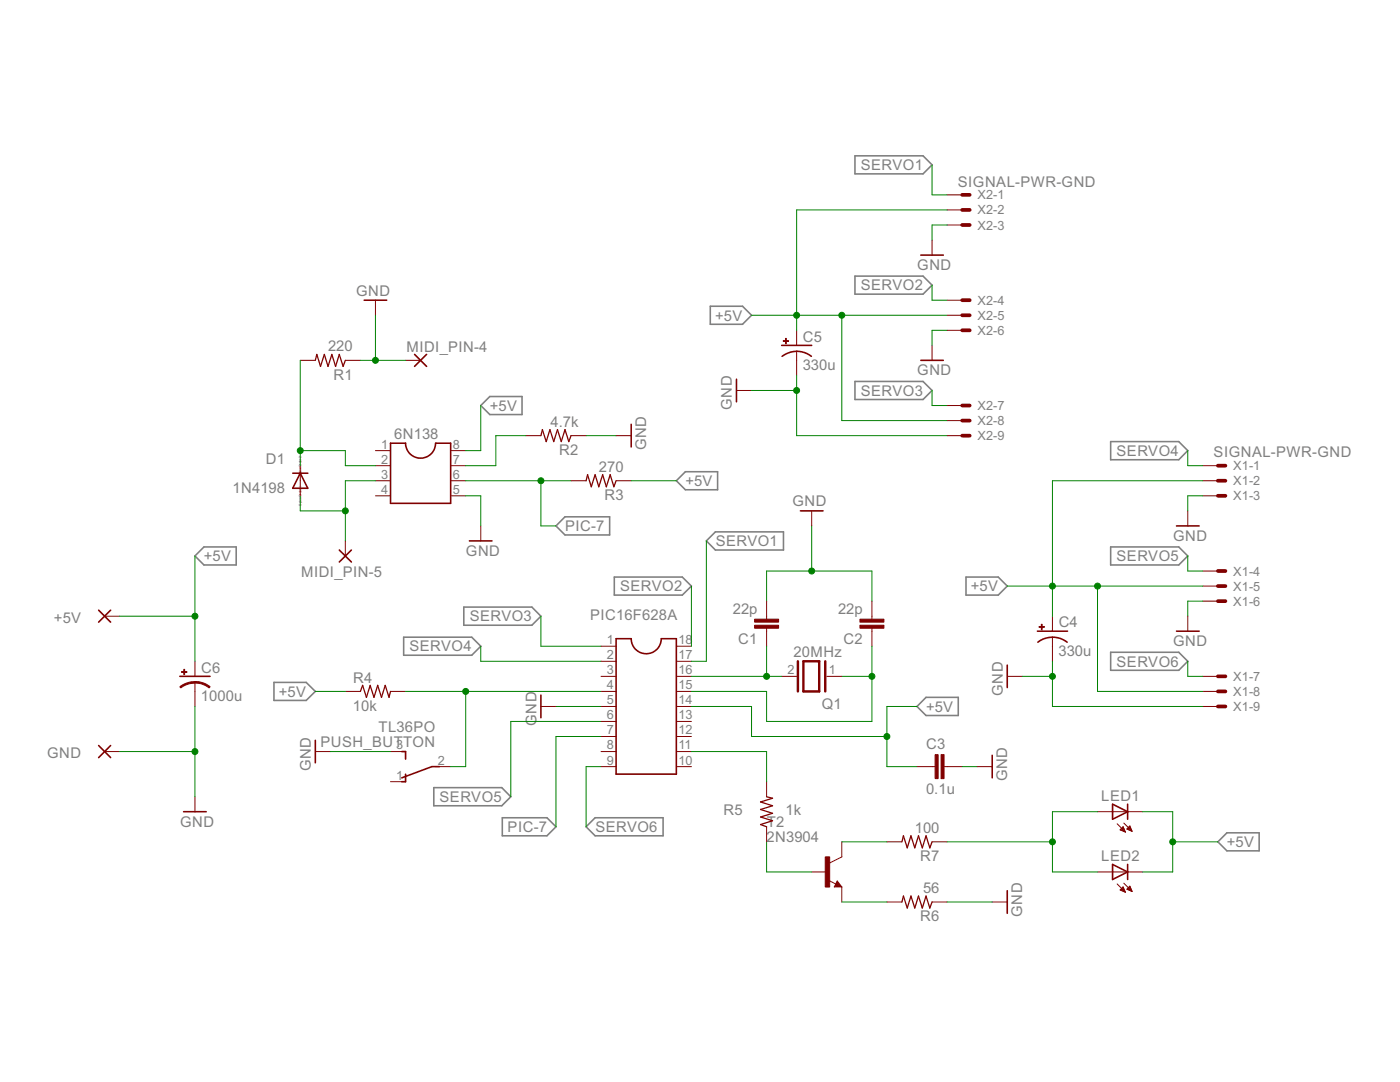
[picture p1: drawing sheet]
<svg xmlns="http://www.w3.org/2000/svg" width="279mm" height="216mm" viewBox="0 0 279 216" stroke-linecap="round" stroke-linejoin="round" font-family="sans-serif">
<g fill="none" stroke="#808080" stroke-width=".32">
<path d="M170.6 31.1h13.6l1.8 1.8-1.8 1.8h-13.6zM170.6 55.1h13.6l1.8 1.8-1.8 1.8h-13.6zM141.8 61.1h6.4l1.8 1.8-1.8 1.8h-6.4zM170.6 76.1h13.6l1.8 1.8-1.8 1.8h-13.6zM95.9 80.9l1.8-1.8h6.5v3.6h-6.5zM135 95.9l1.8-1.8h6.4v3.6h-6.4zM221.7 88.1h13.5l1.8 1.8-1.8 1.8h-13.5zM38.9 110.9l1.8-1.8h6.4v3.6h-6.4zM112.8 103.1h8.9v3.6h-8.9l-1.8-1.8zM122.6 115.1h13.6l1.8 1.8-1.8 1.8h-13.6zM141 107.9l1.8-1.8h13.6v3.6h-13.6zM192.8 115.1h6.4l1.8 1.8-1.8 1.8h-6.4z"/>
<path d="M221.7 109.1h13.5l1.8 1.8-1.8 1.8h-13.5zM54.7 136.2h6.4l1.8 1.8-1.8 1.8h-6.4zM80.6 127.1h13.5l1.8 1.8-1.8 1.8h-13.5zM92.6 121.1h13.6l1.7 1.9-1.7 1.8h-13.6zM184.8 139.1h6.4v3.7h-6.4l-1.8-1.8zM221.7 130.2h13.5l1.8 1.8-1.8 1.8h-13.5zM86.6 157.2h13.5l1.8 1.8-1.8 1.8h-13.5zM100.2 163.2h9l1.8 1.8-1.8 1.8h-9zM117 165l1.8-1.8h13.5v3.6h-13.5zM243.1 168l1.8-1.8h6.4v3.6h-6.4z"/>
</g>
<g fill="none" stroke="#800000" stroke-width=".32">
<path d="M72.7 59.9h4.5M183.8 50.9h4.5M82.7 70.7l2.4 2.4M85.1 70.7l-2.4 2.4M147 75.7v4.5M156 68.9h6M156.1 71.1a4.7 4.7 0 0 1 5.8 0M183.8 71.9h4.5M58.4 94.4h3M59.9 94.4l1.5 3h-3zM77.9 88.4h3a3 3 0 0 0 3 3 3 3 0 0 0 3-3h3v12h-12zM126 84.7v4.5"/>
<path d="M67.7 109.7l2.4 2.4M70.1 109.7l-2.4 2.4M93.7 107.9h4.5M159.7 101.9h4.6M234.8 104.9h4.5M19.7 121.8l2.4 2.3M22.1 121.8l-2.4 2.3M35.9 135h6M107.9 138.7v4.5M123 127.4h3a3 3 0 0 0 3 3.1 3 3 0 0 0 3-3.1h3v27.1h-12zM201 132.7v4.5M207 125.9h6"/>
<path d="M207.1 128.1a4.7 4.7 0 0 1 5.9 0M234.8 125.9h4.5M19.7 148.8l2.4 2.4M22.1 148.8l-2.4 2.4M62.9 147.7v4.5M80.2 150h.7v1.5M80.9 154.5v1.5h-.7M87.7 153h-1.5l-6 2.2M198 150.7v4.5M36.6 162h4.5M167.1 176.4l.1 .3h-.4l.3-.6 .6 .7h-.9M201 177.7v4.5"/>
<path d="M222 160.5l3 1.5-3 1.5zM222 172.5l3 1.5-3 1.5zM225 160.5v3M225 172.5v3"/>
</g>
<g fill="none" stroke="#800000" stroke-width=".2">
<path d="M189 38.9h3M74.9 59.9v3M186 47.9v3M189 41.9h3M189 44.9h3M189 59.9h3M59.9 71.9h3M68.9 71.9h3M80.9 71.9h3M147 77.9h3M159 65.9v3M159 70.1v4.8"/>
<path d="M186 68.9v3M189 62.9h3M189 65.9h3M59.9 92.9v6M74.9 89.9h3M74.9 92.9h3M74.9 95.9h3M74.9 98.9h3M89.9 89.9h3M89.9 92.9h3M89.9 95.9h3M89.9 98.9h3"/>
<path d="M104.9 86.9h3M114 95.9h3M114 86.9h3M123 95.9h3M123 86.9h3M189 86.9h3M189 80.9h3M189 83.9h3M240.1 92.9h3M240.1 95.9h3M240.1 98.9h3M68.9 107.9v3"/>
<path d="M95.9 104.9v3M153 120v3.5M162 101.9v3M174 120v3.5M237 101.9v3M240.1 113.9h3M240.1 116.9h3M240.1 120h3M20.9 123h3M38.9 132v3M38.9 136.2v4.8M68.9 138h3"/>
<path d="M77.9 138h3M120 128.9h3M120 132h3M120 135h3M120 138h3M135 128.9h3M135 132h3M135 135h3M135 138h3M153 125.3v3.6M156 135h3M165 135h3"/>
<path d="M174 125.3v3.6M201 135h3M210 123v2.9M210 127.1v4.9M237 123v2.9M240.1 135h3M240.1 138h3M20.9 150h3M38.9 159v3M62.9 150h3M77.9 150h3M77.9 156h3"/>
<path d="M86.9 153h3M107.9 141h3.1M120 141h3M120 144h3M120 147h3M120 150h3M120 153h3M135 141h3M135 144h3M135 147h3M135 150h3M135 153h3"/>
<path d="M153 156v3M183 153h3.6M188.4 153h3.6M195 153h3M240.1 141h3M153 165v3M162 174h3M165.4 175.7l1.4 .7M167.1 175.8l.9 1.2h-1.5zM168 168v3l-2.4 1.2M168 177v3M177 180h3"/>
<path d="M177 168h3M186 180h3M186 168h3M198 180h3M219 162h9M219 174h9M222.9 164.4l1.7 1.6M222.9 176.4l1.7 1.6M223.6 165.6h.8M223.6 177.6h.8M223.6 177.5h.7M223.7 165.5h.6"/>
<path d="M223.8 177.3h.5M223.8 165.3h.5M223.9 165.8h.6M223.9 177.2h.3M224 165.2h.2M224 177.8h.5M224.1 177h.1M224.1 165h.1M224.1 165l-.6 .6 1.1 .4M224.1 165l.5 1M224.1 177l.5 1-1.1-.4zM224.3 164.2l1.6 1.7"/>
<path d="M224.3 176.2l1.6 1.7M224.3 165.9h.2M224.3 177.9h.2M225 165.5h.8M225 177.5h.8M225 165.3h.7M225 177.3h.7M225.1 165.2h.5M225.1 177.2h.5M225.3 165.6h.5M225.3 165h.3M225.3 177h.3"/>
<path d="M225.3 177.6h.5M225.4 164.9h.1M225.4 176.9h.1M225.5 164.8l-.6 .6 1 .5M225.5 164.8l.4 1.1M225.5 176.8l.4 1.1-1-.5zM225.7 165.8h.2M225.7 177.8h.2"/>
</g>
<path d="M62.9 71.9l.3-1.2 .8 2.4 .7-2.4 .8 2.4 .7-2.4 .8 2.4 .7-2.4 .8 2.4 .4-1.2M107.9 86.9l.3-1.2 .8 2.4 .7-2.4 .8 2.4 .8-2.4 .7 2.4 .8-2.4 .7 2.4 .5-1.2M117 95.9l.3-1.2 .7 2.4 .8-2.4 .7 2.4 .8-2.4 .7 2.4 .8-2.4 .7 2.4 .5-1.2M71.9 138l.5-1.2 .7 2.3 .8-2.3 .7 2.3 .8-2.3 .7 2.3 .8-2.3 .7 2.3 .3-1.1M153 159l1.2 .3-2.4 .7 2.4 .8-2.4 .7 2.4 .8-2.4 .7 2.4 .8-2.4 .7 1.2 .5M180 180l.3-1.2 .8 2.4 .7-2.4 .8 2.4 .7-2.4 .8 2.4 .7-2.4 .8 2.4 .4-1.2M180 168l.3-1.2 .8 2.4 .7-2.4 .8 2.4 .7-2.4 .8 2.4 .7-2.4 .8 2.4 .4-1.2" fill="none" stroke="#800000" stroke-width=".25"/>
<g fill="#800000" stroke="#800000" stroke-width=".2">
<path d="M150.6 123.5h4.8v.6h-4.8z"/>
<path d="M150.6 124.8h4.8v.5h-4.8z"/>
<path d="M171.6 123.5h4.8v.6h-4.8z"/>
<path d="M171.6 124.8h4.8v.5h-4.8z"/>
<path d="M186.6 150.6h.6v4.8h-.6z"/>
<path d="M187.8 150.6h.6v4.8h-.6z"/>
<path d="M207.4 125h1v.2h-1z"/>
<path d="M207.8 124.6h.2v1h-.2z"/>
<path d="M36.2 134h1.1v.2h-1.1z"/>
<path d="M36.7 133.6h.2v1h-.2z"/>
<path d="M156.3 68h1.1v.1h-1.1z"/>
<path d="M156.8 67.5h.1v1.1h-.1z"/>
<path d="M164.7 171h.9v6h-.9z"/>
</g>
<path d="M159.2 132v6M160.3 132h3.2v6h-3.2zM164.7 132v6" fill="none" stroke="#800000" stroke-width=".49"/>
<g fill="none" stroke="#800000" stroke-width=".74">
<path d="M192 38.9h1.5M192 41.9h1.5M192 44.9h1.5M192 59.9h1.5M192 62.9h1.5M192 65.9h1.5M192 80.9h1.5M192 83.9h1.5M192 86.9h1.5M243.1 92.9h1.5M243.1 95.9h1.5M243.1 98.9h1.5"/>
<path d="M243.1 113.9h1.5M243.1 116.9h1.5M243.1 120h1.5M243.1 135h1.5M243.1 138h1.5M243.1 141h1.5"/>
</g>
<g fill="#800000" stroke="#800000" stroke-width=".2">
<path d="M38.9 136h.8l1.1 .3 1.1 .7-.2 .3a4.5 4.5 0 0 0-2.8-1z" fill-rule="evenodd"/>
<path d="M35.9 137l1.2-.6 1-.3 .8-.1v.3a4.5 4.5 0 0 0-2.8 1z" fill-rule="evenodd"/>
</g>
<g fill="none" stroke="#008000" stroke-width=".2">
<path d="M186 32.9v6h3M186 56.9v3h3M189 41.9h-30v24M189 44.9h-3v3M59.9 71.9v21M71.9 71.9h9M74.9 62.9v9M150 62.9h39M150 77.9h9M159 74.9v12h30M168 62.9v21h21M186 77.9v3h3"/>
<path d="M189 65.9h-3v3M59.9 89.9h9v3h6M59.9 98.9v3h9M74.9 95.9h-6v12M92.9 98.9h3v6M92.9 95.9h21.1M95.9 80.9v9h-3M104.9 86.9h-5.9v6h-6.1M107.9 95.9v9h3.1M117 86.9h6M126 95.9h9M237 89.9v3h3.1"/>
<path d="M240.1 95.9h-30.1v27.1M240.1 98.9h-3.1v3M38.9 110.9v21.1M138 116.9v12M141 107.9v24.1h-3M153 120v-6.1h21v6.1M162 104.9v9M201 116.9h39.1M219 116.9v21.1h21.1M237 110.9v3h3.1M240.1 120h-3.1v3M23.9 123h15"/>
<path d="M62.9 138h6M80.9 138h39.1M92.9 138v15h-3M95.9 128.9v3.1h24.1M107.9 123v5.9h12.1M138 135h18M153 128.9v6.1M168 135h6M174 128.9v15.1h-21v-6h-15M204 135h6M210 132v9h30.1M237 132v3h3.1"/>
<path d="M23.9 150h15M38.9 141v18M65.9 150h12M111 141h9M120 147h-9v18M120 153h-3v12M120 144h-18.1v15M138 141h12v6h27M138 150h15v6M183 141h-6v12h6M192 153h3M153 168v6h9"/>
<path d="M168 168h9M168 180h9M189 168h21M189 180h9M219 162h-9v12h9M228 162h6v12h-6M234 168h9.1"/>
</g>
<g fill="#008000" stroke="#008000" stroke-width=".2">
<circle cx="177" cy="147" r=".59"/>
<circle cx="159" cy="62.9" r=".59"/>
<circle cx="168" cy="62.9" r=".59"/>
<circle cx="210" cy="116.9" r=".59"/>
<circle cx="219" cy="116.9" r=".59"/>
<circle cx="38.9" cy="123" r=".59"/>
<circle cx="234" cy="168" r=".59"/>
<circle cx="107.9" cy="95.9" r=".59"/>
<circle cx="162" cy="113.9" r=".59"/>
<circle cx="210" cy="135" r=".59"/>
<circle cx="74.9" cy="71.9" r=".59"/>
<circle cx="38.9" cy="150" r=".59"/>
<circle cx="159" cy="77.9" r=".59"/>
<circle cx="59.9" cy="89.9" r=".59"/>
<circle cx="68.9" cy="101.9" r=".59"/>
<circle cx="153" cy="135" r=".59"/>
<circle cx="174" cy="135" r=".59"/>
<circle cx="92.9" cy="138" r=".59"/>
<circle cx="210" cy="168" r=".59"/>
</g>
<g font-size="3.3" fill="#808080">
<text x="171.8" y="33.9">SERVO1</text>
<text x="191.2" y="37.2">SIGNAL-PWR-GND</text>
<text x="183.1" y="53.9">GND</text>
<text x="71.1" y="59">GND</text>
<text x="171.8" y="57.9">SERVO2</text>
<text x="142.7" y="64">+5V</text>
<text x="65.5" y="70.1">220</text>
<text x="81.1" y="70.2">MIDI_PIN-4</text>
<text x="160.2" y="68.2">C5</text>
<text x="66.6" y="75.8">R1</text>
<text x="160.2" y="73.9">330u</text>
<text x="183.1" y="74.9">GND</text>
<text x="97.7" y="82">+5V</text>
<text x="146.1" y="81.8" transform="rotate(-90 146.1 81.8)">GND</text>
<text x="171.8" y="79">SERVO3</text>
<text x="78.7" y="87.7">6N138</text>
<text x="109.8" y="85.1">4.7k</text>
<text x="129" y="89.9" transform="rotate(-90 129 89.9)">GND</text>
<text x="53.1" y="92.6">D1</text>
<text x="111.6" y="90.8">R2</text>
<text x="119.5" y="94.1">270</text>
<text x="222.8" y="91">SERVO4</text>
<text x="242.2" y="91.3">SIGNAL-PWR-GND</text>
<text x="46.4" y="98.3">1N4198</text>
<text x="120.6" y="99.8">R3</text>
<text x="136.8" y="97">+5V</text>
<text x="158.1" y="101">GND</text>
<text x="112.8" y="106">PIC-7</text>
<text x="234.1" y="107.9">GND</text>
<text x="40.7" y="112">+5V</text>
<text x="93" y="110.9">GND</text>
<text x="142.8" y="109">SERVO1</text>
<text x="222.8" y="112">SERVO5</text>
<text x="60.1" y="115.2">MIDI_PIN-5</text>
<text x="123.8" y="118">SERVO2</text>
<text x="193.8" y="118">+5V</text>
<text x="10.8" y="124.2">+5V</text>
<text x="93.7" y="124">SERVO3</text>
<text x="117.8" y="123.7">PIC16F628A</text>
<text x="146.2" y="122.5">22p</text>
<text x="167.2" y="122.5">22p</text>
<text x="211.3" y="125.2">C4</text>
<text x="81.7" y="130">SERVO4</text>
<text x="147.3" y="128.5">C1</text>
<text x="158.4" y="131">20MHz</text>
<text x="168.4" y="128.5">C2</text>
<text x="211.2" y="130.9">330u</text>
<text x="234.1" y="129">GND</text>
<text x="40.2" y="134.2">C6</text>
<text x="70.5" y="136.2">R4</text>
<text x="222.8" y="133">SERVO6</text>
<text x="40.1" y="139.9">1000u</text>
<text x="55.7" y="139">+5V</text>
<text x="70.4" y="141.9">10k</text>
<text x="164" y="141.6">Q1</text>
<text x="184.8" y="142">+5V</text>
<text x="200.1" y="138.8" transform="rotate(-90 200.1 138.8)">GND</text>
<text x="64" y="149.1">PUSH_BUTTON</text>
<text x="75.5" y="146.1">TL36PO</text>
<text x="107" y="144.8" transform="rotate(-90 107 144.8)">GND</text>
<text x="184.9" y="149.5">C3</text>
<text x="9.4" y="151.3">GND</text>
<text x="62" y="153.8" transform="rotate(-90 62 153.8)">GND</text>
<text x="201" y="155.9" transform="rotate(-90 201 155.9)">GND</text>
<text x="87.7" y="160">SERVO5</text>
<text x="184.8" y="158.5">0.1u</text>
<text x="219.8" y="159.9">LED1</text>
<text x="35.9" y="165">GND</text>
<text x="101.3" y="166">PIC-7</text>
<text x="118.8" y="166">SERVO6</text>
<text x="144.4" y="162.6">R5</text>
<text x="153" y="168">2N3904</text>
<text x="153" y="165">T2</text>
<text x="156.8" y="162.6">1k</text>
<text x="182.6" y="166.2">100</text>
<text x="183.7" y="171.8">R7</text>
<text x="219.8" y="171.9">LED2</text>
<text x="244.9" y="169">+5V</text>
<text x="184.2" y="178.2">56</text>
<text x="183.7" y="183.9">R6</text>
<text x="204" y="182.9" transform="rotate(-90 204 182.9)">GND</text>
</g>
<g font-size="2.8" fill="#808080">
<text x="195.1" y="39.8">X2-1</text>
<text x="195.1" y="42.8">X2-2</text>
<text x="195.1" y="45.8">X2-3</text>
<text x="195.1" y="60.8">X2-4</text>
<text x="195.1" y="63.8">X2-5</text>
<text x="195.1" y="66.8">X2-6</text>
<text x="195.1" y="81.8">X2-7</text>
<text x="76.1" y="89.5">1</text>
<text x="90.4" y="89.5">8</text>
<text x="195.1" y="84.8">X2-8</text>
<text x="195.1" y="87.8">X2-9</text>
<text x="76.1" y="92.5">2</text>
<text x="76.1" y="95.5">3</text>
<text x="90.4" y="95.5">6</text>
<text x="90.4" y="92.5">7</text>
<text x="246.1" y="93.8">X1-1</text>
<text x="76.1" y="98.5">4</text>
<text x="90.4" y="98.5">5</text>
<text x="246.1" y="96.8">X1-2</text>
<text x="246.1" y="99.8">X1-3</text>
<text x="246.1" y="114.8">X1-4</text>
<text x="246.1" y="117.8">X1-5</text>
<text x="246.1" y="120.8">X1-6</text>
<text x="121.1" y="128.5">1</text>
<text x="121.1" y="131.5">2</text>
<text x="135.4" y="131.5">17</text>
<text x="135.4" y="128.5">18</text>
<text x="121.1" y="134.5">3</text>
<text x="121.1" y="137.5">4</text>
<text x="135.4" y="137.5">15</text>
<text x="135.4" y="134.5">16</text>
<text x="157.2" y="134.5">2</text>
<text x="165.4" y="134.5">1</text>
<text x="246.1" y="135.9">X1-7</text>
<text x="121.1" y="140.5">5</text>
<text x="121.1" y="143.5">6</text>
<text x="135.4" y="143.5">13</text>
<text x="135.4" y="140.5">14</text>
<text x="246.1" y="138.9">X1-8</text>
<text x="246.1" y="141.9">X1-9</text>
<text x="79.1" y="149.5">3</text>
<text x="121.1" y="146.5">7</text>
<text x="121.1" y="149.5">8</text>
<text x="135.4" y="149.5">11</text>
<text x="135.4" y="146.5">12</text>
<text x="79.1" y="155.6">1</text>
<text x="87.4" y="152.5">2</text>
<text x="121.1" y="152.5">9</text>
<text x="135.4" y="152.5">10</text>
</g>
<g font-size=".8" fill="#800080">
<text x="60.1" y="94.9" transform="rotate(-90 60.1 94.9)">SpiceOrder 2</text>
<text x="60.1" y="100.9" transform="rotate(-90 60.1 100.9)">SpiceOrder</text>
<text x="60.1" y="97.3" transform="rotate(-90 60.1 97.3)">1</text>
</g>
</svg>
